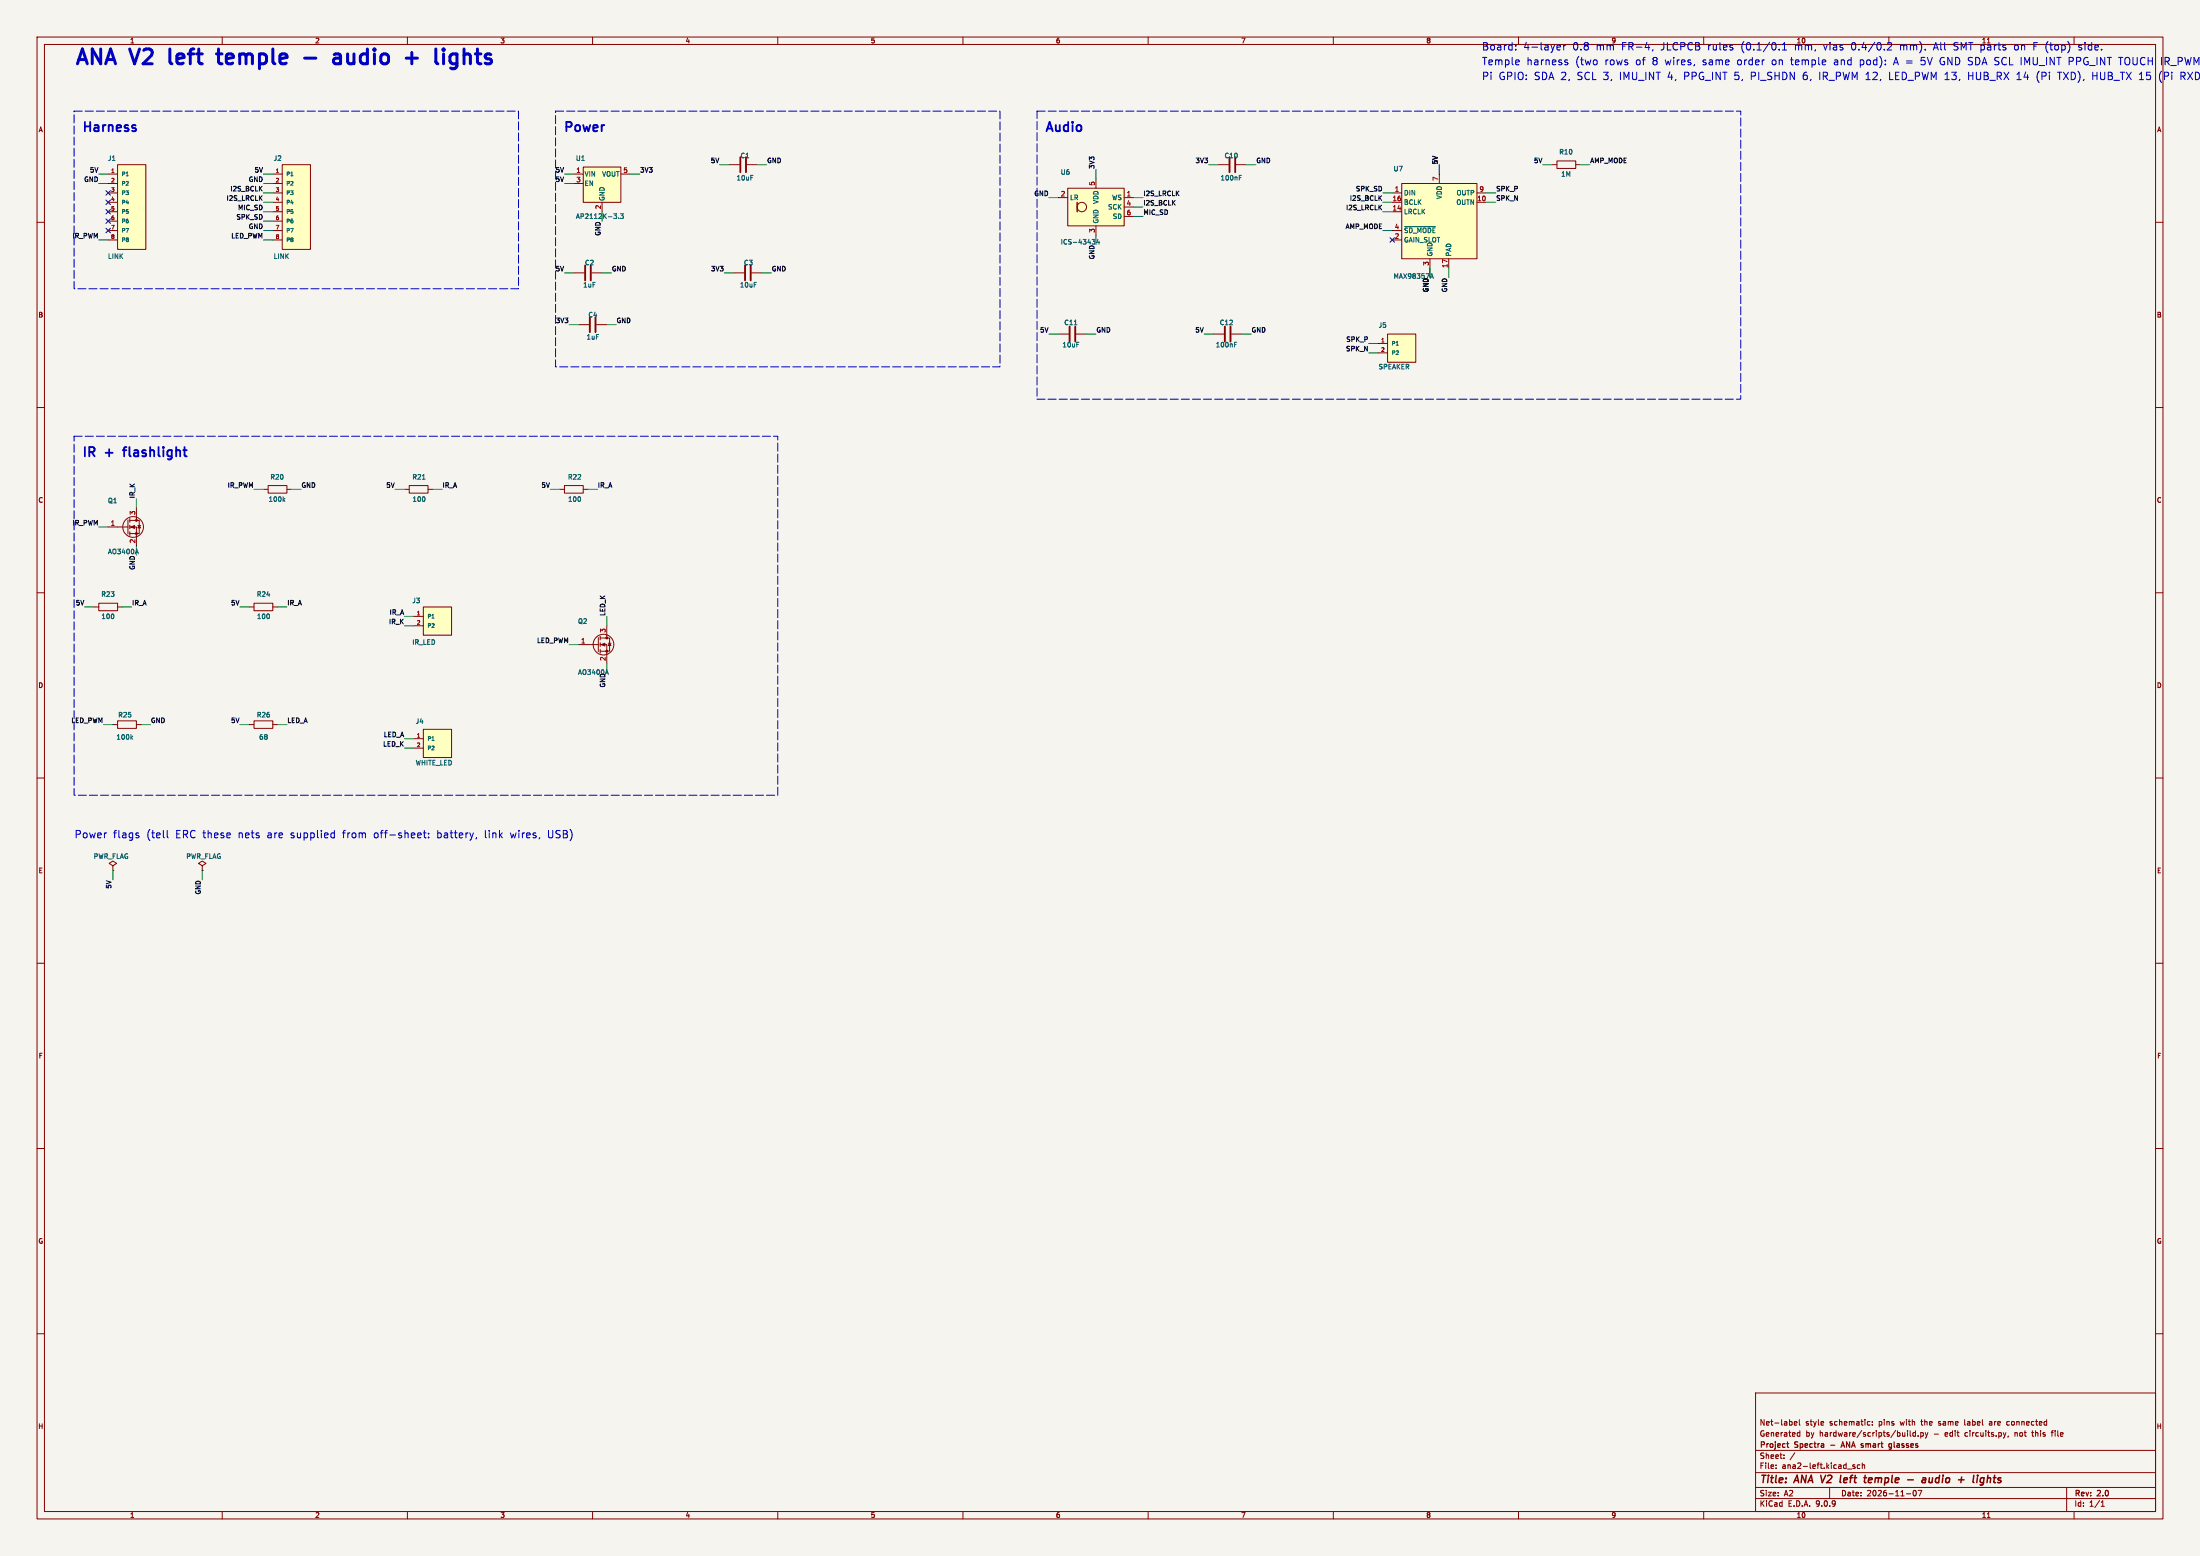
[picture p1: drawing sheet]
<svg xmlns="http://www.w3.org/2000/svg" width="594mm" height="420mm" viewBox="0 0 594 420" stroke-linecap="round" stroke-linejoin="round" font-family="sans-serif">
<path d="M0 0h594v420h-594z" fill="#f5f4ef" stroke="#f5f4ef" stroke-width=".27"/>
<g fill="none" stroke="#840000" stroke-width=".27">
<path d="M10 10h574v400h-574zM12 12h570v396h-570zM60 10v2M110 10v2M160 10v2M210 10v2M260 10v2M310 10v2M360 10v2M410 10v2M460 10v2M510 10v2"/>
<path d="M560 10v2M419.1 44.5h1.3M420.4 43.4h5v2.1h-5zM425.4 44.5h1.3M10 60h2M582 60h2M10 110h2M582 110h2M10 160h2M582 160h2M10 210h2M582 210h2"/>
<path d="M10 260h2M582 260h2M10 310h2M582 310h2M10 360h2M474 376h108v32h-108zM582 360h2M474 397.5h108M474 391.5h108M479.5 396.2v.2M479.5 395.4v.2M481.7 393.5v.2"/>
<path d="M481.7 392.7v.2M484.5 384.2l.7-.2-.1-.3h-.4l-.2 .2v.7h.6M484.6 392.1l-1.3 1.9M485.4 386.7h.6M485.4 387.6h.6M485.8 383.2v1.3l.2 .2M486 386.2v1.5M492.3 383.7l.1 .3-.7 .2M498.8 396.5h1.2M500.8 395.4h-.3l-.3 .2 .1 .2 .5 .1v.4h-.6M502.2 395.4h-.5l-.2 .3 .1 .6h.6M502.8 395.5l.6-.1 .1 1"/>
<path d="M502.8 394.9v1.5M504.5 383.7h.4M504.9 384.6l-.4 .1M505.5 384.5v.2M505.5 383.7v.2M515.7 386.2v1.3l.3 .2M517.2 386.7h-.5l-.2 .3 .1 .6h.6M517.2 386.2v1.5M517.9 387.5v.2M518.6 386.7h.4l.3 .3-.1 .6h-.6M518.6 386.7v1.5M519.8 386.7l.4 1"/>
<path d="M520.2 387.7l-.4 .5M520.5 386.7l-.3 1M530.5 383.2v1.4M537.6 383.7h-.4M537.7 384.1l-.6 .2 .1 .3 .5 .1M541.6 386.7l-.4 1M542.2 387.6l-.1 .3M542.4 383.7l-.6 .3 .1 .5 .5 .2M548.5 386.7h.6M553.8 386.7h.6M554.2 386.2l-.2 .2v1.3M60 408v2"/>
<path d="M110 408v2M160 408v2M210 408v2M260 408v2M310 408v2M360 408v2M410 408v2M460 408v2M474 404.5h108M474 401.5h108M494 401.5v3M510 408v2"/>
<path d="M514.7 403.2h1.2M516.7 402.4l.2-.1a.8 .8 0 0 1 .5 .7 .8 .8 0 0 1-.5 .8l-.4-.6zM517.9 402.3h1l-.7 1.5M536.6 409.6h.7M558 401.5v6.5M560 408v2M567.3 406.6h.9M567.3 405.5l.4-.4v1.5"/>
</g>
<g fill="none" stroke="#840000" stroke-width=".4">
<path d="M497 398.2l-.2 1.7M503.2 398.9h.8M505.2 398.9l-.6 .1-.2 .9 .3 .3 .6-.1M505.5 399.3l-1 .2M515.1 399.4h1.5M519.1 399h.8M520.9 398.9v1.2l.5 .1 .3-.2M521.8 398.9l-.2 1.3M532.9 398.2l-.2 1.7 .3 .3M534 398.2v.2M536.6 399.1l.3-.2 .5 .1v1.2M536.7 398.2l-.2 2"/>
<path d="M496.9 400.1l.2 .1"/>
</g>
<path d="M482.4 389.7h.6M482.7 390.6l.3 .1M497.1 390.7l.5-1.5 .5 1.5M497.2 390.2h.7M511.4 389.2v1.3l.2 .2" fill="none" stroke="#840000" stroke-width=".3"/>
<path d="M374.6 90.2h7.7v7.6h-7.7z" fill="#ffffc2"/>
<path d="M372.1 92.7h2.5M372.1 95.3h2.5M374.6 90.2h7.7v7.6h-7.7z" fill="none" stroke="#840000" stroke-width=".27"/>
<path d="M114.3 196.9h7.6v7.6h-7.6z" fill="#ffffc2"/>
<g fill="none" stroke="#840000" stroke-width=".27">
<path d="M328.9 44.5h2.8M333.8 44.5h2.7M156.2 174h5.3M161.5 172.1v3.8M162.1 172.2h2.5v3.6h-2.5M162.1 174h1.7v5.1M162.1 171.7v1M162.1 173.5v1M162.1 175.3v1M163.8 168.9v3.3M164.2 173.6h.8M164.6 173.6l.4 .6h-.8z"/>
<path d="M111.8 199.4h2.5M114.3 196.9h7.6v7.6h-7.6zM111.8 201.9h2.5"/>
<circle cx="162.9" cy="174" r="2.79"/>
</g>
<g fill="#840000" stroke="#840000" stroke-width=".27">
<path d="M162.3 174l1-.4v.8z"/>
<circle cx="163.8" cy="172.2" r=".25"/>
<circle cx="163.8" cy="175.8" r=".25"/>
</g>
<path d="M334.6 47.9h.4M334.6 47.3h.6M163.9 180.8l.4 1.2" fill="none" stroke="#006464" stroke-width=".27"/>
<path d="M332 42.4v4.1M333.5 42.4v4.1" fill="none" stroke="#840000" stroke-width=".51"/>
<path d="M288.3 50.8h15.2v10.2h-15.2z" fill="#ffffc2"/>
<g fill="none" stroke="#840000" stroke-width=".27">
<path d="M196.8 44.5h2.8M201.7 44.5h2.8M285.7 53.3h2.6M288.3 50.8h15.2v10.2h-15.2zM295.9 48.3v2.5M303.5 53.3h2.6M303.5 55.9h2.6M303.5 58.4h2.6M295.9 61v2.5"/>
<circle cx="292.1" cy="55.9" r="1.27"/>
</g>
<path d="M290.8 54.6v2.6" fill="none" stroke="#840000" stroke-width=".38"/>
<path d="M294.9 64.6h.7l-.4 .5 .4 .1v.5M296.4 64.6l-.3 .9h.8M296.7 65.1v.8" fill="none" stroke="#006464" stroke-width=".27"/>
<path d="M199.9 42.4v4.1M201.4 42.4v4.1" fill="none" stroke="#840000" stroke-width=".51"/>
<path d="M157.5 45.1h10.1v9.5h-10.1z" fill="#ffffc2"/>
<g fill="none" stroke="#840000" stroke-width=".27">
<path d="M154.9 47h2.6M154.9 49.5h2.6M157.5 45.1h10.1v9.5h-10.1zM162.6 54.6v2.6M167.6 47h2.6M154.9 73.7h2.8M159.8 73.7h2.8M198.1 73.7h2.8M202.9 73.7h2.8M156.2 87.6h2.8M161 87.6h2.8M327.7 90.2h2.8"/>
<path d="M332.5 90.2h2.8"/>
</g>
<path d="M165.7 57.7h.8l-.4 .5M166.4 58.3v.6M167 58.9v.1M167.5 57.7h.8l-.4 .5 .3 .1v.6h-.7M333.3 93h.4M333.3 92.4h.6" fill="none" stroke="#006464" stroke-width=".27"/>
<path d="M158 71.6v4.1M159.5 71.6v4.1M201.2 71.6v4.1M202.7 71.6v4.1M159.3 85.6v4.1M160.8 85.6v4.1M330.7 88.1v4.1M332.2 88.1v4.1" fill="none" stroke="#840000" stroke-width=".51"/>
<path d="M378.5 49.5h20.3v20.4h-20.3z" fill="#ffffc2"/>
<g fill="none" stroke="#840000" stroke-width=".27">
<path d="M375.9 52.1h2.6M375.9 54.6h2.6M375.9 57.2h2.6M378.5 49.5h20.3v20.4h-20.3zM388.6 47v2.5M398.8 52.1h2.5M398.8 54.6h2.5M375.9 62.2h2.6M375.9 64.8h2.6M386.1 69.9v2.5M391.2 69.9v2.5M30.5 195.6h1.2"/>
<path d="M31.7 194.6h5.1v2h-5.1zM36.8 195.6h1.3M67.3 195.6h1.3M68.6 194.6h5.1v2h-5.1zM73.7 195.6h1.2"/>
</g>
<path d="M379.2 61.2h8.4M386.3 74.8h.6M386.6 73.9l.4 1.2M35.5 199.1l.3 .4M35.8 198.7l-.4 .5" fill="none" stroke="#006464" stroke-width=".27"/>
<path d="M76.2 44.5h7.6v22.8h-7.6z" fill="#ffffc2"/>
<g fill="none" stroke="#840000" stroke-width=".27">
<path d="M73.7 47h2.5M73.7 49.5h2.5M73.7 52.1h2.5M73.7 54.6h2.5M73.7 57.2h2.5M73.7 59.7h2.5M76.2 44.5h7.6v22.8h-7.6zM73.7 62.2h2.5M73.7 64.8h2.5M25.4 163.8h1.3M26.7 162.8h5v2h-5zM31.7 163.8h1.3"/>
<path d="M67.3 163.8h1.3M68.6 162.8h5.1v2h-5.1zM73.7 163.8h1.2"/>
</g>
<path d="M31.7 44.5h7.7v22.8h-7.7z" fill="#ffffc2"/>
<g fill="none" stroke="#840000" stroke-width=".27">
<path d="M29.2 47h2.5M29.2 49.5h2.5M29.2 52.1h2.5M29.2 54.6h2.5M29.2 57.2h2.5M29.2 59.7h2.5M31.7 44.5h7.7v22.8h-7.7zM29.2 62.2h2.5M29.2 64.8h2.5M285.7 90.2h2.8M290.6 90.2h2.8M35.1 140v1"/>
<path d="M36.8 137.2v3.3M71.1 132.1h1.3M72.4 131.1h5.1v2h-5.1zM77.5 132.1h1.2M109.2 132.1h1.3M110.5 131.1h5.1v2h-5.1zM115.6 132.1h1.2M151.1 132.1h1.3M152.4 131.1h5.1v2h-5.1zM157.5 132.1h1.2M29.2 142.2h5.3M34.5 140.3v3.8"/>
<path d="M35.1 140.5h2.5v3.5h-2.5M35.1 142.2h1.7v5.1M35.1 141.7v1M35.1 143.5v1M37.2 141.9h.8M37.6 141.9l.4 .6h-.8zM30.5 233.7l1-.7-1-.6-1 .6 1 .7v1.3M30.5 235h.1M54.6 233.7l1-.7-1-.6-1 .6 1 .7v1.3M54.6 235h.1"/>
<circle cx="35.9" cy="142.2" r="2.79"/>
</g>
<path d="M290.1 87.7h.7M76.6 134.9l.3 .4M76.9 134.5l-.5 .5M114.1 129.3h.7M36.9 148.2l.5 1.3" fill="none" stroke="#006464" stroke-width=".27"/>
<g fill="#840000" stroke="#840000" stroke-width=".27">
<path d="M35.3 142.2l1-.3v.7z"/>
<circle cx="36.8" cy="140.5" r=".25"/>
<circle cx="36.8" cy="144" r=".25"/>
</g>
<path d="M288.8 88.1v4.1M290.3 88.1v4.1" fill="none" stroke="#840000" stroke-width=".51"/>
<path d="M114.3 163.8h7.6v7.7h-7.6z" fill="#ffffc2"/>
<path d="M111.8 166.4h2.5M111.8 168.9h2.5M114.3 163.8h7.6v7.7h-7.6z" fill="none" stroke="#840000" stroke-width=".27"/>
<g fill="none" stroke="#009600" stroke-width=".27">
<path d="M26.7 47h2.5M26.7 49.5h2.5M71.1 52.1h2.6M71.1 54.6h2.6M71.1 57.2h2.6M71.1 47h2.6M71.1 49.5h2.6M71.1 59.7h2.6M152.4 47h2.5M152.4 49.5h2.5M162.6 57.2v2.5M170.2 47h2.5"/>
<path d="M194.3 44.5h2.5M204.5 44.5h2.5M283.2 53.3h2.5M295.9 45.7v2.6M306.1 53.3h2.5M306.1 55.9h2.5M306.1 58.4h2.5M326.4 44.5h2.5M336.5 44.5h2.6M373.4 52.1h2.5M373.4 54.6h2.5M373.4 57.2h2.5"/>
<path d="M388.6 44.5v2.5M401.3 52.1h2.6M401.3 54.6h2.6M416.6 44.5h2.5M426.7 44.5h2.6M26.7 64.8h2.5M71.1 64.8h2.6M71.1 62.2h2.6M152.4 73.7h2.5M162.6 73.7h2.5M195.6 73.7h2.5M205.7 73.7h2.6"/>
<path d="M295.9 63.5v2.5M373.4 62.2h2.5M386.1 72.4v2.5M391.2 72.4v2.5M153.7 87.6h2.5M163.8 87.6h2.6M283.2 90.2h2.5M293.4 90.2h2.5M325.1 90.2h2.6M335.3 90.2h2.5M369.6 92.7h2.5M369.6 95.3h2.5"/>
<path d="M36.8 134.6v2.6M68.6 132.1h2.5M78.7 132.1h2.6M106.7 132.1h2.5M116.8 132.1h2.6M148.6 132.1h2.5M158.7 132.1h2.6M26.7 142.2h2.5M36.8 147.3v2.6M22.9 163.8h2.5M33 163.8h2.6M64.8 163.8h2.5"/>
<path d="M74.9 163.8h2.6M109.2 168.9h2.6M109.2 166.4h2.6M153.7 174h2.5M163.8 166.4v2.5M163.8 179.1v2.5M27.9 195.6h2.6M38.1 195.6h2.5M64.8 195.6h2.5M74.9 195.6h2.6M109.2 199.4h2.6M109.2 201.9h2.6"/>
<path d="M30.5 235v2.5M54.6 235v2.5"/>
</g>
<path d="M28.6 51.5l1.2 1.2M28.6 54l1.2 1.2M28.6 59.1l1.2 1.2M28.6 56.5l1.2 1.3M29.8 51.5l-1.2 1.2M29.8 54l-1.2 1.2M29.8 59.1l-1.2 1.2M29.8 56.5l-1.2 1.3M28.6 61.6l1.2 1.2M29.8 61.6l-1.2 1.2M375.3 64.2l1.2 1.2M376.5 64.2l-1.2 1.2" fill="none" stroke="#000084" stroke-width=".27"/>
<path d="M45.9 13.2v3.4l.2 .4M58.4 14.6h1.6M59 13.2v3.4l.2 .4 .8 .2M82.2 15.7h3.1M90.2 14.7l.4-.1 1.2 .1 .2 .4v2.1M92 15.5l-1.4 .2a.79 .79 0 0 0-.6 .8 .79 .79 0 0 0 .6 .7l1.4-.2M93.9 14.6v2l.1 .4 1 .2M122.2 14.6l1.2 .1M123.4 17l-1.2 .2M123.4 14.6v3.2l-.8 .8M125.3 13.2v4M125.9 14.6l-.6 .3" fill="none" stroke="#0000c2" stroke-width=".8"/>
<g fill="none" stroke="#0000c2" stroke-width=".27">
<path d="M409.2 13.3v.2M409.2 12.3v.1M410.1 16.3l.1 .3-1 .2M420.7 12.2l.5 .1 .1 .3-.9 .2M421.2 13.4l-.5 .1M422.2 12.2v1.3M422.8 16.8l.4 .1 .1 .3-.2 .3h-.4M422.8 16.2l.4 .1M422.8 12.2l-.6 .3M446.3 13.4l-.2 .4M480.4 13.3v.2M481.2 13.5h1.2"/>
<path d="M481.2 12.1l.6-.6v2M492.9 16.3l.1 .3-1 .2M509.6 11.7l.8-.2 .4 .6-1.3 1.4h1.3M589.6 19.5h-.7v2M588.9 20.5h.7M37 225.5l.4 .1 .1 .3-.3 .2h-.3M37 224.8l.4 .1M45.1 224.1v1.8l.3 .2M89.5 226.1h.8M89.5 224.9h.8M90.3 224.1v2M113.1 224.8l.5 .1 .1 .4-.9 .2"/>
<path d="M113.6 226.1h-.5M114.3 224.8h.8M114.6 224.1v1.8l.5 .2M115.7 226v.1M115.7 224.9v.2M128.7 226.1l-.2 .3"/>
</g>
<path d="M33.2 121.5h.9" fill="none" stroke="#0000c2" stroke-width=".5"/>
<path d="M20 30h120v47.9h-120zM150 30h120v69h-120zM280 30h190v77.8h-190zM20 117.8h190v96.8h-190z" fill="none" stroke="#0000c2" stroke-width=".27" stroke-dasharray="2.2 .8"/>
<g font-size="5.6" fill="#0000c2">
<text x="20" y="17.7">ANA V2</text>
<text x="47.6" y="17.7">left</text>
<text x="62.3" y="17.7">temple</text>
<text x="96.8" y="17.7">audio</text>
<text x="117.8" y="17.7">+</text>
<text x="127.4" y="17.7">lights</text>
</g>
<g font-size="3.5" fill="#0000c2">
<text x="22" y="35.8">Harness</text>
<text x="152" y="35.8">Power</text>
<text x="282" y="35.8">Audio</text>
<text x="22" y="123.5">IR</text>
<text x="28.6" y="123.5">+</text>
<text x="34.6" y="123.5">flashlight</text>
</g>
<g font-size="2.8" fill="#0000c2">
<text x="400" y="13.8">Board:</text>
<text x="400" y="17.7">Temple</text>
<text x="411.2" y="13.8">4-layer</text>
<text x="412.1" y="17.7">harness</text>
<text x="424.5" y="13.8">0.8</text>
<text x="425.3" y="17.7">(two</text>
<text x="430.8" y="13.8">mm</text>
<text x="433.2" y="17.7">rows</text>
<text x="437.8" y="13.8">FR-4,</text>
<text x="441.6" y="17.7">of</text>
<text x="446.1" y="17.7">8 wires,</text>
<text x="448.4" y="13.8">JLCPCB</text>
<text x="459.7" y="17.7">same</text>
<text x="461.1" y="13.8">rules</text>
<text x="469.1" y="17.7">order</text>
<text x="470.1" y="13.8">(0.1/0.1</text>
<text x="478.5" y="17.7">on</text>
<text x="483.7" y="17.7">temple</text>
<text x="484.6" y="13.8">mm,</text>
<text x="492.5" y="13.8">vias</text>
<text x="495.4" y="17.7">and</text>
<text x="500" y="13.8">0.4/0.2</text>
<text x="502.4" y="17.7">pod):</text>
<text x="511.7" y="17.7">A =</text>
<text x="513.2" y="13.8">mm).</text>
<text x="519" y="17.7">5V GND SDA SCL IMU_INT PPG_INT TOUCH</text>
<text x="522.4" y="13.8">All</text>
<text x="527.8" y="13.8">SMT</text>
<text x="535.1" y="13.8">parts</text>
<text x="544.3" y="13.8">on</text>
<text x="549.5" y="13.8">F (top)</text>
<text x="561.8" y="13.8">side.</text>
<text x="584.3" y="17.7">IR_PWM</text>
<text x="400" y="21.8">Pi</text>
<text x="404.5" y="21.8">GPIO: SDA 2,</text>
<text x="425.8" y="21.8">SCL 3,</text>
<text x="437.3" y="21.8">IMU_INT 4,</text>
<text x="454.7" y="21.8">PPG_INT 5,</text>
<text x="472.9" y="21.8">PI_SHDN</text>
<text x="487" y="21.8">6,</text>
<text x="491.4" y="21.8">IR_PWM 12,</text>
<text x="510.4" y="21.8">LED_PWM 13,</text>
<text x="531.9" y="21.8">HUB_RX 14</text>
<text x="550.5" y="21.8">(Pi</text>
<text x="556.3" y="21.8">TXD),</text>
<text x="565.6" y="21.8">HUB_TX 15</text>
<text x="583.7" y="21.8">(Pi</text>
<text x="589.6" y="21.8">RXD</text>
<text x="20" y="226.4">Power</text>
<text x="30.4" y="226.4">flags</text>
<text x="39.4" y="226.4">(tell</text>
<text x="47.3" y="226.4">ERC these</text>
<text x="64.3" y="226.4">nets</text>
<text x="72.2" y="226.4">are</text>
<text x="78.5" y="226.4">supplied</text>
<text x="92.6" y="226.4">from</text>
<text x="101.1" y="226.4">off-sheet:</text>
<text x="118.2" y="226.4">battery,</text>
<text x="131.1" y="226.4">link</text>
<text x="138.1" y="226.4">wires,</text>
<text x="148.3" y="226.4">USB)</text>
</g>
<g font-size="2.8" fill="#840000">
<text x="475" y="400.9">Title:</text>
<text x="484.7" y="400.9">ANA V2</text>
<text x="498.5" y="400.9">left</text>
<text x="505.8" y="400.9">temple</text>
<text x="518.2" y="400.9">-</text>
<text x="523" y="400.9">audio</text>
<text x="533.6" y="400.9">+</text>
<text x="538.4" y="400.9">lights</text>
</g>
<g font-size="2.1" fill="#840000">
<text x="475" y="388">Generated</text>
<text x="475" y="385">Net-label</text>
<text x="487.4" y="385">style</text>
<text x="487.5" y="388">by</text>
<text x="491.3" y="388">hardware/scripts/build.py</text>
<text x="494" y="385">schematic:</text>
<text x="507.4" y="385">pins</text>
<text x="513.3" y="385">with</text>
<text x="519.1" y="385">the</text>
<text x="522.3" y="388">-</text>
<text x="523.9" y="385">same</text>
<text x="525.4" y="388">edit</text>
<text x="530.9" y="388">circuits.py,</text>
<text x="531.1" y="385">label</text>
<text x="538" y="385">are</text>
<text x="542.8" y="385">connected</text>
<text x="544.5" y="388">not</text>
<text x="549.4" y="388">this</text>
<text x="554.8" y="388">file</text>
<text x="475" y="394">Sheet:</text>
<text x="475" y="391.2">Project</text>
<text x="484.7" y="391.2">Spectra</text>
<text x="494.9" y="391.2">-</text>
<text x="498.5" y="391.2">ANA smart</text>
<text x="512.5" y="391.2">glasses</text>
<text x="475" y="396.7">File:</text>
<text x="481.1" y="396.7">ana2-left.kicad_sch</text>
<text x="475" y="406.9">KiCad</text>
<text x="475" y="404.1">Size:</text>
<text x="481.7" y="404.1">A2</text>
<text x="482.7" y="406.9">E.D.A.</text>
<text x="490.3" y="406.9">9.0.9</text>
<text x="497" y="404.1">Date:</text>
<text x="504" y="404.1">2026-11-07</text>
<text x="560" y="404.3">Rev:</text>
<text x="560" y="406.9">Id:</text>
<text x="564.1" y="406.9">1/1</text>
<text x="566.4" y="404.3">2.0</text>
</g>
<g font-size="1.8" fill="#840000">
<text x="35" y="11.9">1</text>
<text x="85" y="11.9">2</text>
<text x="135" y="11.9">3</text>
<text x="185" y="11.9">4</text>
<text x="235" y="11.9">5</text>
<text x="285" y="11.9">6</text>
<text x="335" y="11.9">7</text>
<text x="385" y="11.9">8</text>
<text x="10.3" y="35.9">A</text>
<text x="582.3" y="35.9">A</text>
<text x="10.3" y="85.9">B</text>
<text x="582.3" y="85.9">B</text>
<text x="10.3" y="135.9">C</text>
<text x="582.3" y="135.9">C</text>
<text x="10.3" y="185.9">D</text>
<text x="582.3" y="185.9">D</text>
<text x="10.3" y="235.9">E</text>
<text x="582.3" y="235.9">E</text>
<text x="10.3" y="285.9">F</text>
<text x="582.3" y="285.9">F</text>
<text x="10.3" y="335.9">G</text>
<text x="582.3" y="335.9">G</text>
<text x="10.2" y="385.9">H</text>
<text x="582.2" y="385.9">H</text>
<text x="35" y="409.9">1</text>
<text x="85" y="409.9">2</text>
<text x="135" y="409.9">3</text>
<text x="185" y="409.9">4</text>
<text x="235" y="409.9">5</text>
<text x="285" y="409.9">6</text>
<text x="335" y="409.9">7</text>
<text x="385" y="409.9">8</text>
<text x="435" y="409.9">9</text>
<text x="485" y="409.9">10</text>
<text x="535" y="409.9">11</text>
</g>
<g font-size="1.8" fill="#0000c2">
<text x="435" y="11.9">9</text>
<text x="485" y="11.9">10</text>
<text x="535" y="11.9">11</text>
</g>
<g font-size="1.8" fill="#006464">
<text x="420.9" y="41.9">R10</text>
<text x="29" y="43.6">J1</text>
<text x="73.8" y="43.6">J2</text>
<text x="155.4" y="43.6">U1</text>
<text x="157.7" y="47.9">VIN</text>
<text x="162.5" y="47.9">VOUT</text>
<text x="199.8" y="42.9">C1</text>
<text x="286.3" y="47.3">U6</text>
<text x="330.5" y="42.9">C10</text>
<text x="376.2" y="46.4">U7</text>
<text x="421.4" y="47.9">1M</text>
<text x="157.7" y="50.4">EN</text>
<text x="198.7" y="48.9">10uF</text>
<text x="329.4" y="48.9">100nF</text>
<text x="379" y="52.9">DIN</text>
<text x="389.5" y="53.9" transform="rotate(-90 389.5 53.9)">VDD</text>
<text x="393.2" y="52.9">OUTP</text>
<text x="155.4" y="59.3">AP2112K-3.3</text>
<text x="163.4" y="54.4" transform="rotate(-90 163.4 54.4)">GND</text>
<text x="288.8" y="54.2">LR</text>
<text x="296.8" y="55.1" transform="rotate(-90 296.8 55.1)">VDD</text>
<text x="299.1" y="56.7">SCK</text>
<text x="300.2" y="54.2">WS</text>
<text x="300.3" y="59.3">SD</text>
<text x="379" y="55.5">BCLK</text>
<text x="379" y="58">LRCLK</text>
<text x="393.1" y="55.5">OUTN</text>
<text x="296.8" y="60.5" transform="rotate(-90 296.8 60.5)">GND</text>
<text x="379" y="63.1">~{SD_MODE}</text>
<text x="379" y="65.6">GAIN_SLOT</text>
<text x="29" y="70.1">LINK</text>
<text x="73.8" y="70.1">LINK</text>
<text x="157.8" y="71.8">C2</text>
<text x="200.8" y="71.8">C3</text>
<text x="286.3" y="66.2">ICS-43434</text>
<text x="386.9" y="69.3" transform="rotate(-90 386.9 69.3)">GND</text>
<text x="392" y="69.3" transform="rotate(-90 392 69.3)">PAD</text>
<text x="157.4" y="77.8">1uF</text>
<text x="199.7" y="77.8">10uF</text>
<text x="376.2" y="75.4">MAX98357A</text>
<text x="158.8" y="85.8">C4</text>
<text x="287.2" y="87.9">C11</text>
<text x="329.2" y="87.9">C12</text>
<text x="372.1" y="88.7">J5</text>
<text x="158.3" y="91.8">1uF</text>
<text x="286.7" y="93.9">10uF</text>
<text x="328.1" y="93.9">100nF</text>
<text x="372.1" y="99.9">SPEAKER</text>
<text x="72.9" y="129.6">R20</text>
<text x="111.2" y="129.6">R21</text>
<text x="153.2" y="129.6">R22</text>
<text x="29" y="136">Q1</text>
<text x="72.4" y="135.6">100k</text>
<text x="111.3" y="135.6">100</text>
<text x="153.3" y="135.6">100</text>
<text x="29" y="149.8">AO3400A</text>
<text x="27.2" y="161.3">R23</text>
<text x="69.2" y="161.3">R24</text>
<text x="27.3" y="167.3">100</text>
<text x="69.3" y="167.3">100</text>
<text x="111.2" y="163">J3</text>
<text x="156" y="168.6">Q2</text>
<text x="111.2" y="174.2">IR_LED</text>
<text x="156" y="182.3">AO3400A</text>
<text x="31.8" y="193.8">R25</text>
<text x="69.2" y="193.8">R26</text>
<text x="112.1" y="195.6">J4</text>
<text x="31.3" y="199.8">100k</text>
<text x="69.9" y="199.8">68</text>
<text x="112.1" y="206.8">WHITE_LED</text>
<text x="25.2" y="232">PWR_FLAG</text>
<text x="50.2" y="232">PWR_FLAG</text>
</g>
<g font-size="1.8" fill="#0f0f0f">
<text x="24.2" y="46.6">5V</text>
<text x="68.6" y="46.6">5V</text>
<text x="149.9" y="46.6">5V</text>
<text x="172.7" y="46.6">3V3</text>
<text x="191.8" y="44.1">5V</text>
<text x="207" y="44.1">GND</text>
<text x="295.6" y="45.7" transform="rotate(-90 295.6 45.7)">3V3</text>
<text x="322.7" y="44.1">3V3</text>
<text x="339.1" y="44.1">GND</text>
<text x="388.3" y="44.4" transform="rotate(-90 388.3 44.4)">5V</text>
<text x="414.1" y="44.1">5V</text>
<text x="429.3" y="44.1">AMP_MODE</text>
<text x="22.6" y="49.2">GND</text>
<text x="62.1" y="51.7">I2S_BCLK</text>
<text x="67" y="49.2">GND</text>
<text x="149.9" y="49.2">5V</text>
<text x="279.1" y="53">GND</text>
<text x="308.6" y="53">I2S_LRCLK</text>
<text x="366" y="51.7">SPK_SD</text>
<text x="403.9" y="51.7">SPK_P</text>
<text x="61.1" y="54.3">I2S_LRCLK</text>
<text x="63.7" y="59.3">SPK_SD</text>
<text x="64.1" y="56.8">MIC_SD</text>
<text x="308.6" y="55.5">I2S_BCLK</text>
<text x="308.6" y="58.1">MIC_SD</text>
<text x="363.3" y="56.8">I2S_LRCLK</text>
<text x="364.3" y="54.3">I2S_BCLK</text>
<text x="403.9" y="54.3">SPK_N</text>
<text x="19.5" y="64.4">IR_PWM</text>
<text x="62.3" y="64.4">LED_PWM</text>
<text x="67" y="61.9">GND</text>
<text x="162.2" y="63.8" transform="rotate(-90 162.2 63.8)">GND</text>
<text x="363.2" y="61.9">AMP_MODE</text>
<text x="295.6" y="70.1" transform="rotate(-90 295.6 70.1)">GND</text>
<text x="149.9" y="73.3">5V</text>
<text x="165.1" y="73.3">GND</text>
<text x="191.9" y="73.3">3V3</text>
<text x="208.3" y="73.3">GND</text>
<text x="385.7" y="79" transform="rotate(-90 385.7 79)">GND</text>
<text x="390.8" y="79" transform="rotate(-90 390.8 79)">GND</text>
<text x="150" y="87.3">3V3</text>
<text x="166.4" y="87.3">GND</text>
<text x="280.7" y="89.8">5V</text>
<text x="295.9" y="89.8">GND</text>
<text x="322.6" y="89.8">5V</text>
<text x="337.8" y="89.8">GND</text>
<text x="363.3" y="94.9">SPK_N</text>
<text x="363.4" y="92.4">SPK_P</text>
<text x="61.4" y="131.7">IR_PWM</text>
<text x="81.3" y="131.7">GND</text>
<text x="104.2" y="131.7">5V</text>
<text x="119.4" y="131.7">IR_A</text>
<text x="146.1" y="131.7">5V</text>
<text x="161.3" y="131.7">IR_A</text>
<text x="36.5" y="134.6" transform="rotate(-90 36.5 134.6)">IR_K</text>
<text x="19.5" y="141.9">IR_PWM</text>
<text x="36.5" y="153.9" transform="rotate(-90 36.5 153.9)">GND</text>
<text x="20.4" y="163.5">5V</text>
<text x="35.6" y="163.5">IR_A</text>
<text x="62.3" y="163.5">5V</text>
<text x="77.5" y="163.5">IR_A</text>
<text x="105.1" y="166">IR_A</text>
<text x="163.5" y="166.4" transform="rotate(-90 163.5 166.4)">LED_K</text>
<text x="104.9" y="168.6">IR_K</text>
<text x="144.9" y="173.6">LED_PWM</text>
<text x="163.5" y="185.7" transform="rotate(-90 163.5 185.7)">GND</text>
<text x="19.1" y="195.2">LED_PWM</text>
<text x="40.6" y="195.2">GND</text>
<text x="62.3" y="195.2">5V</text>
<text x="77.5" y="195.2">LED_A</text>
<text x="103.3" y="201.6">LED_K</text>
<text x="103.5" y="199">LED_A</text>
<text x="30.1" y="240" transform="rotate(-90 30.1 240)">5V</text>
<text x="54.3" y="241.6" transform="rotate(-90 54.3 241.6)">GND</text>
</g>
<g font-size="1.8" fill="#a90000">
<text x="155.5" y="46.7">1</text>
<text x="168.2" y="46.7">5</text>
<text x="155.5" y="49.3">3</text>
<text x="286.3" y="53.1">2</text>
<text x="295.7" y="50.2" transform="rotate(-90 295.7 50.2)">5</text>
<text x="304.1" y="53.1">1</text>
<text x="376.5" y="51.8">1</text>
<text x="388.4" y="49" transform="rotate(-90 388.4 49)">7</text>
<text x="399.3" y="51.8">9</text>
<text x="162.3" y="56.6" transform="rotate(-90 162.3 56.6)">2</text>
<text x="304.1" y="55.6">4</text>
<text x="304.1" y="58.2">6</text>
<text x="375.9" y="54.4">16</text>
<text x="375.9" y="56.9">14</text>
<text x="398.7" y="54.4">10</text>
<text x="295.7" y="62.9" transform="rotate(-90 295.7 62.9)">3</text>
<text x="376.5" y="62">4</text>
<text x="376.5" y="64.5">2</text>
<text x="385.8" y="71.8" transform="rotate(-90 385.8 71.8)">3</text>
<text x="390.9" y="72.4" transform="rotate(-90 390.9 72.4)">17</text>
<text x="29.8" y="142">1</text>
<text x="36.6" y="139.1" transform="rotate(-90 36.6 139.1)">3</text>
<text x="36.6" y="146.8" transform="rotate(-90 36.6 146.8)">2</text>
<text x="156.8" y="173.7">1</text>
<text x="163.6" y="170.9" transform="rotate(-90 163.6 170.9)">3</text>
<text x="163.6" y="178.5" transform="rotate(-90 163.6 178.5)">2</text>
</g>
<g font-size="1.4" fill="#a90000">
<text x="29.9" y="46.7">1</text>
<text x="74.3" y="46.7">1</text>
<text x="29.9" y="49.3">2</text>
<text x="29.9" y="51.8">3</text>
<text x="74.3" y="49.3">2</text>
<text x="74.3" y="51.8">3</text>
<text x="29.9" y="54.4">4</text>
<text x="29.9" y="56.9">5</text>
<text x="29.9" y="59.4">6</text>
<text x="74.3" y="54.4">4</text>
<text x="74.3" y="56.9">5</text>
<text x="74.3" y="59.4">6</text>
<text x="29.9" y="62">7</text>
<text x="29.9" y="64.5">8</text>
<text x="74.3" y="62">7</text>
<text x="74.3" y="64.5">8</text>
<text x="372.8" y="92.5">1</text>
<text x="372.8" y="95">2</text>
<text x="112.4" y="166.1">1</text>
<text x="112.4" y="168.7">2</text>
<text x="112.4" y="199.1">1</text>
<text x="112.4" y="201.7">2</text>
</g>
<g font-size="1.4" fill="#006464">
<text x="32.8" y="47.7">P1</text>
<text x="77.2" y="47.7">P1</text>
<text x="32.8" y="50.3">P2</text>
<text x="32.8" y="52.8">P3</text>
<text x="77.2" y="50.3">P2</text>
<text x="77.2" y="52.8">P3</text>
<text x="32.8" y="55.3">P4</text>
<text x="32.8" y="57.9">P5</text>
<text x="77.2" y="55.3">P4</text>
<text x="77.2" y="57.9">P5</text>
<text x="32.8" y="60.4">P6</text>
<text x="32.8" y="63">P7</text>
<text x="32.8" y="65.5">P8</text>
<text x="77.2" y="60.4">P6</text>
<text x="77.2" y="63">P7</text>
<text x="77.2" y="65.5">P8</text>
<text x="375.7" y="93.4">P1</text>
<text x="375.7" y="96">P2</text>
<text x="115.3" y="167.1">P1</text>
<text x="115.3" y="169.6">P2</text>
<text x="115.3" y="200.1">P1</text>
<text x="115.3" y="202.7">P2</text>
</g>
</svg>
